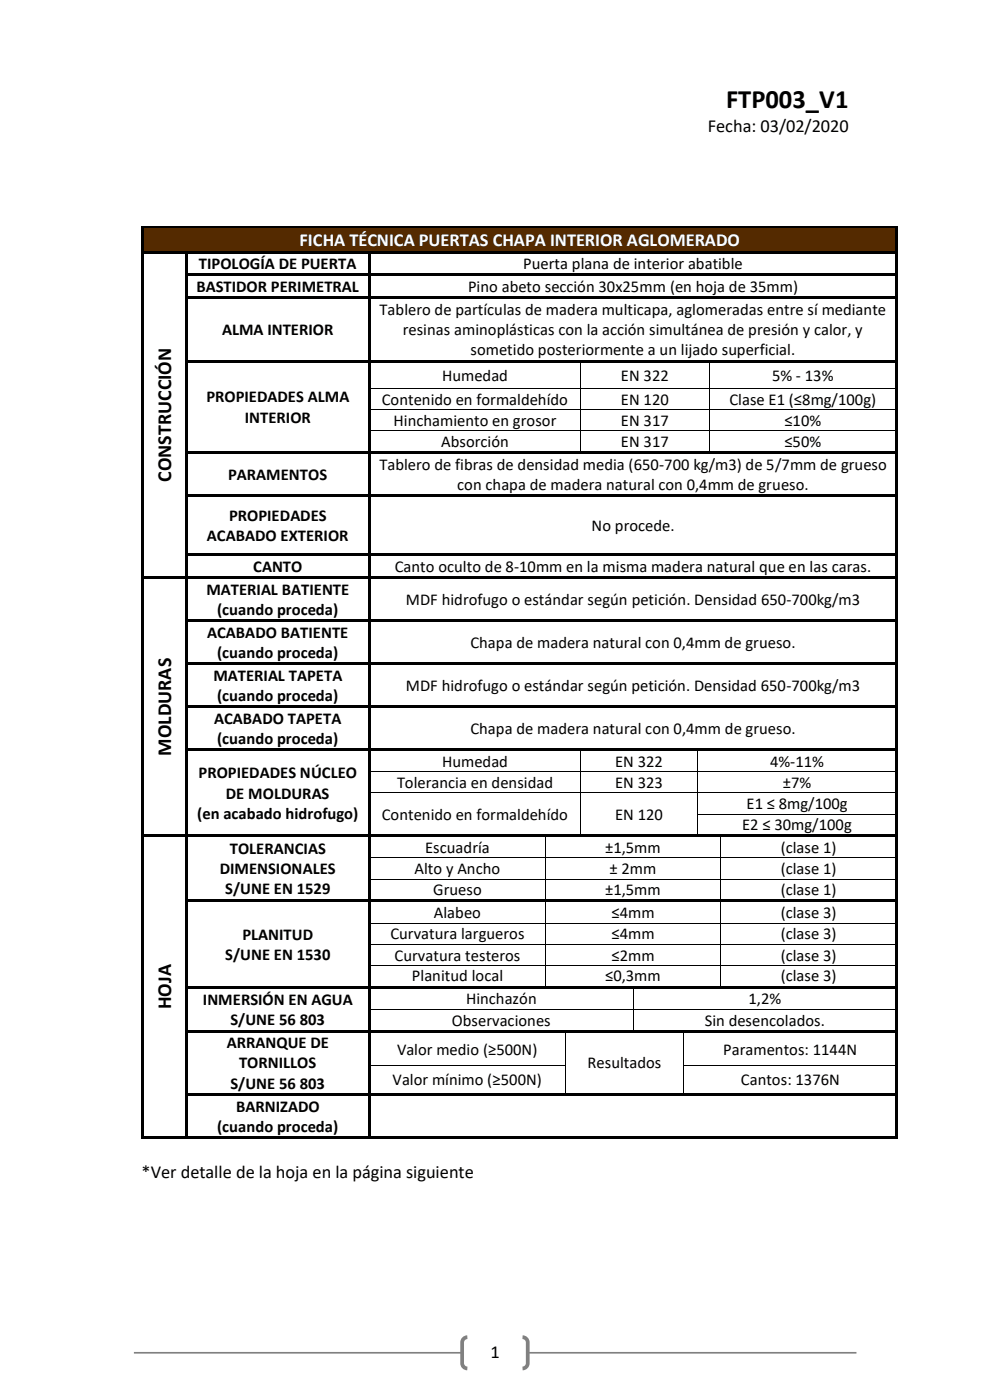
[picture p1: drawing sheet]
<svg xmlns="http://www.w3.org/2000/svg" width="210mm" height="297mm" viewBox="0 0 210 297" stroke-linecap="round" stroke-linejoin="round" font-family="sans-serif">
<path d="M28.4 287h153.3" fill="none" stroke="#808080" stroke-width=".35"/>
<path d="M98.5 283.9l.6-.2h11.7a1.1 1.1 0 0 1 1.2 1.1v4.4a1.1 1.1 0 0 1-1.2 1.1h-11.7a1.1 1.1 0 0 1-1.1-1.1v-4.4l.1-.4z" fill-rule="evenodd" fill="#fff"/>
<path d="M99.1 283.7a1.1 1.1 0 0 0-1.1 1.1v4.4a1.1 1.1 0 0 0 1.1 1.1M110.8 283.7a1.1 1.1 0 0 1 1.2 1.1v4.4a1.1 1.1 0 0 1-1.2 1.1" fill="none" stroke="#808080" stroke-width=".79" stroke-linecap="butt"/>
<g fill="#542a00">
<path d="M30.5 48.5h159.5v4.7h-159.5z" fill-rule="evenodd"/>
<path d="M32.2 48.5h156.1v4.7h-156.1z" fill-rule="evenodd"/>
</g>
<g fill="#000">
<path d="M30 47.9h.5v.6h-.5z" fill-rule="evenodd"/>
<path d="M30 47.9h.5v.5h-.5z" fill-rule="evenodd"/>
<path d="M30 48.5h.5v4.7h-.5z" fill-rule="evenodd"/>
<path d="M30 53.2h.5v.6h-.5z" fill-rule="evenodd"/>
<path d="M30 53.8h.5v4.2h-.5z" fill-rule="evenodd"/>
<path d="M30 58h.5v.6h-.5z" fill-rule="evenodd"/>
<path d="M30.5 47.9h159.5v.5h-159.5z" fill-rule="evenodd"/>
<path d="M30.5 53.2h8.8v.5h-8.8z" fill-rule="evenodd"/>
<path d="M39.3 53.7l.5 .1z" fill-rule="evenodd"/>
<path d="M39.3 53.2h.5v.5h-.5z" fill-rule="evenodd"/>
<path d="M39.3 53.8h.5v4.2h-.5z" fill-rule="evenodd"/>
<path d="M39.3 58h.5v.6h-.5z" fill-rule="evenodd"/>
<path d="M39.8 53.2h38.4v.5h-38.4z" fill-rule="evenodd"/>
<path d="M39.8 58h38.4v.6h-38.4z" fill-rule="evenodd"/>
<path d="M78.2 53.7l.5 .1z" fill-rule="evenodd"/>
<path d="M78.2 53.2h.5v.5h-.5z" fill-rule="evenodd"/>
<path d="M78.2 53.8h.5v4.2h-.5z" fill-rule="evenodd"/>
<path d="M78.2 58h.5v.6h-.5z" fill-rule="evenodd"/>
<path d="M78.7 53.2h111.3v.5h-111.3z" fill-rule="evenodd"/>
<path d="M78.7 58h111.3v.6h-111.3z" fill-rule="evenodd"/>
<path d="M190 47.9h.5v.6h-.5z" fill-rule="evenodd"/>
<path d="M190 47.9h.5v.5h-.5z" fill-rule="evenodd"/>
<path d="M190 48.5h.5v4.7h-.5z" fill-rule="evenodd"/>
<path d="M190 53.2h.5v.6h-.5z" fill-rule="evenodd"/>
<path d="M190 53.8h.5v4.2h-.5z" fill-rule="evenodd"/>
<path d="M190 58h.5v.6h-.5z" fill-rule="evenodd"/>
<path d="M30 58.6h.5v4.3h-.5z" fill-rule="evenodd"/>
<path d="M30 62.9h.5v.5h-.5z" fill-rule="evenodd"/>
<path d="M30 63.4h.5v12.9h-.5z" fill-rule="evenodd"/>
<path d="M30 76.3h.5v.6h-.5z" fill-rule="evenodd"/>
<path d="M39.3 58.6h.5v4.3h-.5z" fill-rule="evenodd"/>
<path d="M39.3 62.9h.5v.5h-.5z" fill-rule="evenodd"/>
<path d="M39.3 63.4h.5v12.9h-.5z" fill-rule="evenodd"/>
<path d="M39.3 76.3h.5v.6h-.5z" fill-rule="evenodd"/>
<path d="M39.8 62.9h38.4v.5h-38.4z" fill-rule="evenodd"/>
<path d="M39.8 76.3h38.4v.5h-38.4z" fill-rule="evenodd"/>
<path d="M78.2 58.6h.5v4.3h-.5z" fill-rule="evenodd"/>
<path d="M78.2 62.9h.5v.5h-.5z" fill-rule="evenodd"/>
<path d="M78.2 63.4h.5v12.9h-.5z" fill-rule="evenodd"/>
<path d="M78.2 76.3h.5v.6h-.5z" fill-rule="evenodd"/>
<path d="M78.7 62.9h111.3v.5h-111.3z" fill-rule="evenodd"/>
<path d="M78.7 76.3h44.4v.5h-44.4z" fill-rule="evenodd"/>
<path d="M123.1 76.8l.2 .1z" fill-rule="evenodd"/>
<path d="M123.1 76.3h.5v.5h-.5z" fill-rule="evenodd"/>
<path d="M123.6 76.3h26.8v.5h-26.8z" fill-rule="evenodd"/>
<path d="M150.4 76.8l.2 .1z" fill-rule="evenodd"/>
<path d="M150.4 76.3h.5v.5h-.5z" fill-rule="evenodd"/>
<path d="M150.9 76.3h39.1v.5h-39.1z" fill-rule="evenodd"/>
<path d="M190 58.6h.5v4.3h-.5z" fill-rule="evenodd"/>
<path d="M190 62.9h.5v.5h-.5z" fill-rule="evenodd"/>
<path d="M190 63.4h.5v12.9h-.5z" fill-rule="evenodd"/>
<path d="M190 76.3h.5v.6h-.5z" fill-rule="evenodd"/>
<path d="M30 76.9h.5v5.4h-.5z" fill-rule="evenodd"/>
<path d="M30 82.3h.5v.1h-.5z" fill-rule="evenodd"/>
<path d="M30 82.4h.5v4.3h-.5z" fill-rule="evenodd"/>
<path d="M30 86.7h.5v.2h-.5z" fill-rule="evenodd"/>
<path d="M30 86.9h.5v4.3h-.5z" fill-rule="evenodd"/>
<path d="M30 91.2h.5v.2h-.5z" fill-rule="evenodd"/>
<path d="M30 91.4h.5v4.3h-.5z" fill-rule="evenodd"/>
<path d="M30 95.7h.5v.6h-.5z" fill-rule="evenodd"/>
<path d="M39.3 76.9h.5v5.4h-.5z" fill-rule="evenodd"/>
<path d="M39.3 82.3h.5v.1h-.5z" fill-rule="evenodd"/>
<path d="M39.3 82.4h.5v4.3h-.5z" fill-rule="evenodd"/>
<path d="M39.3 86.7h.5v.2h-.5z" fill-rule="evenodd"/>
<path d="M39.3 86.9h.5v4.3h-.5z" fill-rule="evenodd"/>
<path d="M39.3 91.2h.5v.2h-.5z" fill-rule="evenodd"/>
<path d="M39.3 91.4h.5v4.3h-.5z" fill-rule="evenodd"/>
<path d="M39.3 95.7h.5v.6h-.5z" fill-rule="evenodd"/>
<path d="M39.8 95.7h38.4v.5h-38.4z" fill-rule="evenodd"/>
<path d="M78.2 76.9h.5v5.4h-.5z" fill-rule="evenodd"/>
<path d="M78.2 82.3h.5v.1h-.5z" fill-rule="evenodd"/>
<path d="M78.2 82.4h.5v4.3h-.5z" fill-rule="evenodd"/>
<path d="M78.2 86.7h.5v.2h-.5z" fill-rule="evenodd"/>
<path d="M78.2 86.9h.5v4.3h-.5z" fill-rule="evenodd"/>
<path d="M78.2 91.2h.5v.2h-.5z" fill-rule="evenodd"/>
<path d="M78.2 91.4h.5v4.3h-.5z" fill-rule="evenodd"/>
<path d="M78.2 95.7h.5v.6h-.5z" fill-rule="evenodd"/>
<path d="M78.7 95.7h44.4v.5h-44.4z" fill-rule="evenodd"/>
<path d="M123.1 82.3h.2v.1h-.2z" fill-rule="evenodd"/>
<path d="M123.1 86.7h.2v.2h-.2z" fill-rule="evenodd"/>
<path d="M123.1 91.2h.2v.2h-.2z" fill-rule="evenodd"/>
<path d="M123.1 95.7h.5v.5h-.5z" fill-rule="evenodd"/>
<path d="M123.6 95.7h26.8v.5h-26.8z" fill-rule="evenodd"/>
<path d="M150.4 82.3h.2v.1h-.2z" fill-rule="evenodd"/>
<path d="M150.4 86.7h.2v.2h-.2z" fill-rule="evenodd"/>
<path d="M150.4 91.2h.2v.2h-.2z" fill-rule="evenodd"/>
<path d="M150.4 95.7h.5v.5h-.5z" fill-rule="evenodd"/>
<path d="M150.9 95.7h39.1v.5h-39.1z" fill-rule="evenodd"/>
<path d="M190 76.9h.5v5.4h-.5z" fill-rule="evenodd"/>
<path d="M190 82.3h.5v.1h-.5z" fill-rule="evenodd"/>
<path d="M190 82.4h.5v4.3h-.5z" fill-rule="evenodd"/>
<path d="M190 86.7h.5v.2h-.5z" fill-rule="evenodd"/>
<path d="M190 86.9h.5v4.3h-.5z" fill-rule="evenodd"/>
<path d="M190 91.2h.5v.2h-.5z" fill-rule="evenodd"/>
<path d="M190 91.4h.5v4.3h-.5z" fill-rule="evenodd"/>
<path d="M190 95.7h.5v.6h-.5z" fill-rule="evenodd"/>
<path d="M30 96.3h.5v8.6h-.5z" fill-rule="evenodd"/>
<path d="M30 104.9h.5v.5h-.5z" fill-rule="evenodd"/>
<path d="M30 105.4h.5v12h-.5z" fill-rule="evenodd"/>
<path d="M30 117.4h.5v.6h-.5z" fill-rule="evenodd"/>
<path d="M39.3 96.3h.5v8.6h-.5z" fill-rule="evenodd"/>
<path d="M39.3 104.9h.5v.5h-.5z" fill-rule="evenodd"/>
<path d="M39.3 105.4h.5v12h-.5z" fill-rule="evenodd"/>
<path d="M39.3 117.4h.5v.6h-.5z" fill-rule="evenodd"/>
<path d="M39.8 104.9h38.4v.5h-38.4z" fill-rule="evenodd"/>
<path d="M39.8 117.4h38.4v.5h-38.4z" fill-rule="evenodd"/>
<path d="M78.2 96.3h.5v8.6h-.5z" fill-rule="evenodd"/>
<path d="M78.2 104.9h.5v.5h-.5z" fill-rule="evenodd"/>
<path d="M78.2 105.4h.5v12h-.5z" fill-rule="evenodd"/>
<path d="M78.2 117.4h.5v.6h-.5z" fill-rule="evenodd"/>
<path d="M78.7 104.9h111.3v.5h-111.3z" fill-rule="evenodd"/>
<path d="M78.7 117.4h111.3v.5h-111.3z" fill-rule="evenodd"/>
<path d="M190 96.3h.5v8.6h-.5z" fill-rule="evenodd"/>
<path d="M190 104.9h.5v.5h-.5z" fill-rule="evenodd"/>
<path d="M190 105.4h.5v12h-.5z" fill-rule="evenodd"/>
<path d="M190 117.4h.5v.6h-.5z" fill-rule="evenodd"/>
<path d="M30 118h.5v4.2h-.5z" fill-rule="evenodd"/>
<path d="M30 122.2h.5v.6h-.5z" fill-rule="evenodd"/>
<path d="M30 122.8h.5v8.6h-.5z" fill-rule="evenodd"/>
<path d="M30 131.4h.5v.5h-.5z" fill-rule="evenodd"/>
<path d="M30.5 122.2h8.8v.5h-8.8z" fill-rule="evenodd"/>
<path d="M39.3 118h.5v4.2h-.5z" fill-rule="evenodd"/>
<path d="M39.3 122.2h.5v.6h-.5z" fill-rule="evenodd"/>
<path d="M39.3 122.8h.5v8.6h-.5z" fill-rule="evenodd"/>
<path d="M39.3 131.4h.5v.5h-.5z" fill-rule="evenodd"/>
<path d="M39.8 122.2h38.4v.5h-38.4z" fill-rule="evenodd"/>
<path d="M39.8 131.4h38.4v.5h-38.4z" fill-rule="evenodd"/>
<path d="M78.2 118h.5v4.2h-.5z" fill-rule="evenodd"/>
<path d="M78.2 122.2h.5v.6h-.5z" fill-rule="evenodd"/>
<path d="M78.2 122.8h.5v8.6h-.5z" fill-rule="evenodd"/>
<path d="M78.2 131.4h.5v.5h-.5z" fill-rule="evenodd"/>
<path d="M78.7 122.2h111.3v.5h-111.3z" fill-rule="evenodd"/>
<path d="M78.7 131.4h111.3v.5h-111.3z" fill-rule="evenodd"/>
<path d="M190 118h.5v4.2h-.5z" fill-rule="evenodd"/>
<path d="M190 122.2h.5v.6h-.5z" fill-rule="evenodd"/>
<path d="M190 122.8h.5v8.6h-.5z" fill-rule="evenodd"/>
<path d="M190 131.4h.5v.5h-.5z" fill-rule="evenodd"/>
<path d="M30 131.9h.5v8.6h-.5z" fill-rule="evenodd"/>
<path d="M30 140.5h.5v.6h-.5z" fill-rule="evenodd"/>
<path d="M30 141.1h.5v8.6h-.5z" fill-rule="evenodd"/>
<path d="M30 149.7h.5v.5h-.5z" fill-rule="evenodd"/>
<path d="M30 150.2h.5v8.6h-.5z" fill-rule="evenodd"/>
<path d="M30 158.8h.5v.6h-.5z" fill-rule="evenodd"/>
<path d="M39.3 131.9h.5v8.6h-.5z" fill-rule="evenodd"/>
<path d="M39.3 140.5h.5v.6h-.5z" fill-rule="evenodd"/>
<path d="M39.3 141.1h.5v8.6h-.5z" fill-rule="evenodd"/>
<path d="M39.3 149.7h.5v.5h-.5z" fill-rule="evenodd"/>
<path d="M39.3 150.2h.5v8.6h-.5z" fill-rule="evenodd"/>
<path d="M39.3 158.8h.5v.6h-.5z" fill-rule="evenodd"/>
<path d="M39.8 140.5h38.4v.5h-38.4z" fill-rule="evenodd"/>
<path d="M39.8 149.7h38.4v.5h-38.4z" fill-rule="evenodd"/>
<path d="M39.8 158.8h38.4v.5h-38.4z" fill-rule="evenodd"/>
<path d="M78.2 131.9h.5v8.6h-.5z" fill-rule="evenodd"/>
<path d="M78.2 140.5h.5v.6h-.5z" fill-rule="evenodd"/>
<path d="M78.2 141.1h.5v8.6h-.5z" fill-rule="evenodd"/>
<path d="M78.2 149.7h.5v.5h-.5z" fill-rule="evenodd"/>
<path d="M78.2 150.2h.5v8.6h-.5z" fill-rule="evenodd"/>
<path d="M78.2 158.8h.5v.6h-.5z" fill-rule="evenodd"/>
<path d="M78.7 140.5h111.3v.5h-111.3z" fill-rule="evenodd"/>
<path d="M78.7 149.7h111.3v.5h-111.3z" fill-rule="evenodd"/>
<path d="M78.7 158.8h44.4v.5h-44.4z" fill-rule="evenodd"/>
<path d="M123.1 159.3l.2 .1z" fill-rule="evenodd"/>
<path d="M123.1 158.8h.5v.5h-.5z" fill-rule="evenodd"/>
<path d="M123.6 158.8h24.3v.5h-24.3z" fill-rule="evenodd"/>
<path d="M147.9 159.3l.2 .1z" fill-rule="evenodd"/>
<path d="M147.9 158.8h.5v.5h-.5z" fill-rule="evenodd"/>
<path d="M148.4 158.8h41.6v.5h-41.6z" fill-rule="evenodd"/>
<path d="M190 131.9h.5v8.6h-.5z" fill-rule="evenodd"/>
<path d="M190 140.5h.5v.6h-.5z" fill-rule="evenodd"/>
<path d="M190 141.1h.5v8.6h-.5z" fill-rule="evenodd"/>
<path d="M190 149.7h.5v.5h-.5z" fill-rule="evenodd"/>
<path d="M190 150.2h.5v8.6h-.5z" fill-rule="evenodd"/>
<path d="M190 158.8h.5v.6h-.5z" fill-rule="evenodd"/>
<path d="M30 159.4h.5v4.2h-.5z" fill-rule="evenodd"/>
<path d="M30 163.6h.5v.2h-.5z" fill-rule="evenodd"/>
<path d="M30 163.8h.5v4.3h-.5z" fill-rule="evenodd"/>
<path d="M30 168.1h.5v.2h-.5z" fill-rule="evenodd"/>
<path d="M30 168.3h.5v4.3h-.5z" fill-rule="evenodd"/>
<path d="M30 172.6h.5v.2h-.5z" fill-rule="evenodd"/>
<path d="M30 172.8h.5v4.3h-.5z" fill-rule="evenodd"/>
<path d="M30 177.1h.5v.5h-.5z" fill-rule="evenodd"/>
<path d="M30.5 177.1h8.8v.5h-8.8z" fill-rule="evenodd"/>
<path d="M39.3 159.4h.5v4.2h-.5z" fill-rule="evenodd"/>
<path d="M39.3 163.6h.5v.2h-.5z" fill-rule="evenodd"/>
<path d="M39.3 163.8h.5v4.3h-.5z" fill-rule="evenodd"/>
<path d="M39.3 168.1h.5v.2h-.5z" fill-rule="evenodd"/>
<path d="M39.3 168.3h.5v4.3h-.5z" fill-rule="evenodd"/>
<path d="M39.3 172.6h.5v.2h-.5z" fill-rule="evenodd"/>
<path d="M39.3 172.8h.5v4.3h-.5z" fill-rule="evenodd"/>
<path d="M39.3 177.1h.5v.5h-.5z" fill-rule="evenodd"/>
<path d="M39.8 177.1h38.4v.5h-38.4z" fill-rule="evenodd"/>
<path d="M78.2 159.4h.5v4.2h-.5z" fill-rule="evenodd"/>
<path d="M78.2 163.6h.5v.2h-.5z" fill-rule="evenodd"/>
<path d="M78.2 163.8h.5v4.3h-.5z" fill-rule="evenodd"/>
<path d="M78.2 168.1h.5v.2h-.5z" fill-rule="evenodd"/>
<path d="M78.2 168.3h.5v4.3h-.5z" fill-rule="evenodd"/>
<path d="M78.2 172.6h.5v.2h-.5z" fill-rule="evenodd"/>
<path d="M78.2 172.8h.5v4.3h-.5z" fill-rule="evenodd"/>
<path d="M78.2 177.1h.5v.5h-.5z" fill-rule="evenodd"/>
<path d="M78.7 177.1h37v.5h-37z" fill-rule="evenodd"/>
<path d="M115.7 177.6h.1z" fill-rule="evenodd"/>
<path d="M115.7 177.1h.5v.5h-.5z" fill-rule="evenodd"/>
<path d="M116.2 177.1h6.9v.5h-6.9z" fill-rule="evenodd"/>
<path d="M123.1 163.6h.2v.2h-.2z" fill-rule="evenodd"/>
<path d="M123.1 168.1h.2v.2h-.2z" fill-rule="evenodd"/>
<path d="M123.1 172.6h.2v.2h-.2z" fill-rule="evenodd"/>
<path d="M123.1 177.1h.5v.5h-.5z" fill-rule="evenodd"/>
<path d="M123.6 177.1h24.3v.5h-24.3z" fill-rule="evenodd"/>
<path d="M147.9 163.6h.2v.2h-.2z" fill-rule="evenodd"/>
<path d="M147.9 168.1h.2v.2h-.2z" fill-rule="evenodd"/>
<path d="M147.9 172.6h.2v.2h-.2z" fill-rule="evenodd"/>
<path d="M147.9 177.1h.5v.5h-.5z" fill-rule="evenodd"/>
<path d="M148.4 177.1h4.4v.5h-4.4z" fill-rule="evenodd"/>
<path d="M152.8 177.6h.2z" fill-rule="evenodd"/>
<path d="M152.8 177.1h.6v.5h-.6z" fill-rule="evenodd"/>
<path d="M153.4 177.1h36.6v.5h-36.6z" fill-rule="evenodd"/>
<path d="M190 159.4h.5v4.2h-.5z" fill-rule="evenodd"/>
<path d="M190 163.6h.5v.2h-.5z" fill-rule="evenodd"/>
<path d="M190 163.8h.5v4.3h-.5z" fill-rule="evenodd"/>
<path d="M190 168.1h.5v.2h-.5z" fill-rule="evenodd"/>
<path d="M190 168.3h.5v4.3h-.5z" fill-rule="evenodd"/>
<path d="M190 172.6h.5v.2h-.5z" fill-rule="evenodd"/>
<path d="M190 172.8h.5v4.3h-.5z" fill-rule="evenodd"/>
<path d="M190 177.1h.5v.5h-.5z" fill-rule="evenodd"/>
<path d="M30 177.6h.5v4.3h-.5z" fill-rule="evenodd"/>
<path d="M30 181.9h.5v.2h-.5z" fill-rule="evenodd"/>
<path d="M30 182.1h.5v4.3h-.5z" fill-rule="evenodd"/>
<path d="M30 186.4h.5v.2h-.5z" fill-rule="evenodd"/>
<path d="M30 186.6h.5v4.3h-.5z" fill-rule="evenodd"/>
<path d="M30 190.9h.5v.5h-.5z" fill-rule="evenodd"/>
<path d="M30 191.4h.5v4.3h-.5z" fill-rule="evenodd"/>
<path d="M30 195.7h.5v.2h-.5z" fill-rule="evenodd"/>
<path d="M39.3 177.6h.5v4.3h-.5z" fill-rule="evenodd"/>
<path d="M39.3 181.9h.5v.2h-.5z" fill-rule="evenodd"/>
<path d="M39.3 182.1h.5v4.3h-.5z" fill-rule="evenodd"/>
<path d="M39.3 186.4h.5v.2h-.5z" fill-rule="evenodd"/>
<path d="M39.3 186.6h.5v4.3h-.5z" fill-rule="evenodd"/>
<path d="M39.3 190.9h.5v.5h-.5z" fill-rule="evenodd"/>
<path d="M39.3 191.4h.5v4.3h-.5z" fill-rule="evenodd"/>
<path d="M39.3 195.7h.5v.2h-.5z" fill-rule="evenodd"/>
<path d="M39.8 190.9h38.4v.5h-38.4z" fill-rule="evenodd"/>
<path d="M78.2 177.6h.5v4.3h-.5z" fill-rule="evenodd"/>
<path d="M78.2 181.9h.5v.2h-.5z" fill-rule="evenodd"/>
<path d="M78.2 182.1h.5v4.3h-.5z" fill-rule="evenodd"/>
<path d="M78.2 186.4h.5v.2h-.5z" fill-rule="evenodd"/>
<path d="M78.2 186.6h.5v4.3h-.5z" fill-rule="evenodd"/>
<path d="M78.2 190.9h.5v.5h-.5z" fill-rule="evenodd"/>
<path d="M78.2 191.4h.5v4.3h-.5z" fill-rule="evenodd"/>
<path d="M78.2 195.7h.5v.2h-.5z" fill-rule="evenodd"/>
<path d="M78.7 190.9h37v.5h-37z" fill-rule="evenodd"/>
<path d="M115.7 181.9h.1v.2h-.1z" fill-rule="evenodd"/>
<path d="M115.7 186.4h.1v.2h-.1z" fill-rule="evenodd"/>
<path d="M115.7 191.4h.1z" fill-rule="evenodd"/>
<path d="M115.7 190.9h.5v.5h-.5z" fill-rule="evenodd"/>
<path d="M115.7 195.7h.1v.2h-.1z" fill-rule="evenodd"/>
<path d="M116.2 190.9h36.6v.5h-36.6z" fill-rule="evenodd"/>
<path d="M152.8 181.9h.2v.2h-.2z" fill-rule="evenodd"/>
<path d="M152.8 186.4h.2v.2h-.2z" fill-rule="evenodd"/>
<path d="M152.8 191.4h.2z" fill-rule="evenodd"/>
<path d="M152.8 190.9h.6v.5h-.6z" fill-rule="evenodd"/>
<path d="M152.8 195.7h.2v.2h-.2z" fill-rule="evenodd"/>
<path d="M153.4 190.9h36.6v.5h-36.6z" fill-rule="evenodd"/>
<path d="M190 177.6h.5v4.3h-.5z" fill-rule="evenodd"/>
<path d="M190 181.9h.5v.2h-.5z" fill-rule="evenodd"/>
<path d="M190 182.1h.5v4.3h-.5z" fill-rule="evenodd"/>
<path d="M190 186.4h.5v.2h-.5z" fill-rule="evenodd"/>
<path d="M190 186.6h.5v4.3h-.5z" fill-rule="evenodd"/>
<path d="M190 190.9h.5v.5h-.5z" fill-rule="evenodd"/>
<path d="M190 191.4h.5v4.3h-.5z" fill-rule="evenodd"/>
<path d="M190 195.7h.5v.2h-.5z" fill-rule="evenodd"/>
<path d="M30 195.9h.5v4.3h-.5z" fill-rule="evenodd"/>
<path d="M30 200.2h.5v.2h-.5z" fill-rule="evenodd"/>
<path d="M30 200.4h.5v4.3h-.5z" fill-rule="evenodd"/>
<path d="M30 204.7h.5v.2h-.5z" fill-rule="evenodd"/>
<path d="M30 204.9h.5v4.3h-.5z" fill-rule="evenodd"/>
<path d="M30 209.2h.5v.5h-.5z" fill-rule="evenodd"/>
<path d="M30 209.7h.5v4.3h-.5z" fill-rule="evenodd"/>
<path d="M30 214h.5v.2h-.5z" fill-rule="evenodd"/>
<path d="M30 214.2h.5v4.3h-.5z" fill-rule="evenodd"/>
<path d="M30 218.5h.5v.6h-.5z" fill-rule="evenodd"/>
<path d="M39.3 195.9h.5v4.3h-.5z" fill-rule="evenodd"/>
<path d="M39.3 200.2h.5v.2h-.5z" fill-rule="evenodd"/>
<path d="M39.3 200.4h.5v4.3h-.5z" fill-rule="evenodd"/>
<path d="M39.3 204.7h.5v.2h-.5z" fill-rule="evenodd"/>
<path d="M39.3 204.9h.5v4.3h-.5z" fill-rule="evenodd"/>
<path d="M39.3 209.2h.5v.5h-.5z" fill-rule="evenodd"/>
<path d="M39.3 209.7h.5v4.3h-.5z" fill-rule="evenodd"/>
<path d="M39.3 214h.5v.2h-.5z" fill-rule="evenodd"/>
<path d="M39.3 214.2h.5v4.3h-.5z" fill-rule="evenodd"/>
<path d="M39.3 218.5h.5v.6h-.5z" fill-rule="evenodd"/>
<path d="M39.8 209.2h38.4v.5h-38.4z" fill-rule="evenodd"/>
<path d="M39.8 218.5h38.4v.5h-38.4z" fill-rule="evenodd"/>
<path d="M78.2 195.9h.5v4.3h-.5z" fill-rule="evenodd"/>
<path d="M78.2 200.2h.5v.2h-.5z" fill-rule="evenodd"/>
<path d="M78.2 200.4h.5v4.3h-.5z" fill-rule="evenodd"/>
<path d="M78.2 204.7h.5v.2h-.5z" fill-rule="evenodd"/>
<path d="M78.2 204.9h.5v4.3h-.5z" fill-rule="evenodd"/>
<path d="M78.2 209.2h.5v.5h-.5z" fill-rule="evenodd"/>
<path d="M78.2 209.7h.5v4.3h-.5z" fill-rule="evenodd"/>
<path d="M78.2 214h.5v.2h-.5z" fill-rule="evenodd"/>
<path d="M78.2 214.2h.5v4.3h-.5z" fill-rule="evenodd"/>
<path d="M78.2 218.5h.5v.6h-.5z" fill-rule="evenodd"/>
<path d="M78.7 209.2h37v.5h-37z" fill-rule="evenodd"/>
<path d="M78.7 218.5h41.1v.5h-41.1z" fill-rule="evenodd"/>
<path d="M115.7 200.2h.1v.2h-.1z" fill-rule="evenodd"/>
<path d="M115.7 204.7h.1v.2h-.1z" fill-rule="evenodd"/>
<path d="M115.7 209.2h.5v.5h-.5z" fill-rule="evenodd"/>
<path d="M116.2 209.2h18.1v.5h-18.1z" fill-rule="evenodd"/>
<path d="M119.8 219l.2 .1z" fill-rule="evenodd"/>
<path d="M119.8 218.5h.5v.5h-.5z" fill-rule="evenodd"/>
<path d="M120.3 218.5h14v.5h-14z" fill-rule="evenodd"/>
<path d="M134.3 209.7h.1z" fill-rule="evenodd"/>
<path d="M134.3 209.2h.5v.5h-.5z" fill-rule="evenodd"/>
<path d="M134.3 214h.1v.2h-.1z" fill-rule="evenodd"/>
<path d="M134.3 218.5h.5v.5h-.5z" fill-rule="evenodd"/>
<path d="M134.8 209.2h18v.5h-18z" fill-rule="evenodd"/>
<path d="M134.8 218.5h10.2v.5h-10.2z" fill-rule="evenodd"/>
<path d="M145 219l.2 .1z" fill-rule="evenodd"/>
<path d="M145 218.5h.5v.5h-.5z" fill-rule="evenodd"/>
<path d="M145.5 218.5h44.5v.5h-44.5z" fill-rule="evenodd"/>
<path d="M152.8 200.2h.2v.2h-.2z" fill-rule="evenodd"/>
<path d="M152.8 204.7h.2v.2h-.2z" fill-rule="evenodd"/>
<path d="M152.8 209.2h.6v.5h-.6z" fill-rule="evenodd"/>
<path d="M153.4 209.2h36.6v.5h-36.6z" fill-rule="evenodd"/>
<path d="M190 195.9h.5v4.3h-.5z" fill-rule="evenodd"/>
<path d="M190 200.2h.5v.2h-.5z" fill-rule="evenodd"/>
<path d="M190 200.4h.5v4.3h-.5z" fill-rule="evenodd"/>
<path d="M190 204.7h.5v.2h-.5z" fill-rule="evenodd"/>
<path d="M190 204.9h.5v4.3h-.5z" fill-rule="evenodd"/>
<path d="M190 209.2h.5v.5h-.5z" fill-rule="evenodd"/>
<path d="M190 209.7h.5v4.3h-.5z" fill-rule="evenodd"/>
<path d="M190 214h.5v.2h-.5z" fill-rule="evenodd"/>
<path d="M190 214.2h.5v4.3h-.5z" fill-rule="evenodd"/>
<path d="M190 218.5h.5v.6h-.5z" fill-rule="evenodd"/>
<path d="M30 219.1h.5v6.9h-.5z" fill-rule="evenodd"/>
<path d="M30 226h.5v.2h-.5z" fill-rule="evenodd"/>
<path d="M30 226.2h.5v5.7h-.5z" fill-rule="evenodd"/>
<path d="M30 231.9h.5v.6h-.5z" fill-rule="evenodd"/>
<path d="M39.3 219.1h.5v6.9h-.5z" fill-rule="evenodd"/>
<path d="M39.3 226h.5v.2h-.5z" fill-rule="evenodd"/>
<path d="M39.3 226.2h.5v5.7h-.5z" fill-rule="evenodd"/>
<path d="M39.3 231.9h.5v.6h-.5z" fill-rule="evenodd"/>
<path d="M39.8 231.9h38.4v.5h-38.4z" fill-rule="evenodd"/>
<path d="M78.2 219.1h.5v6.9h-.5z" fill-rule="evenodd"/>
<path d="M78.2 226h.5v.2h-.5z" fill-rule="evenodd"/>
<path d="M78.2 226.2h.5v5.7h-.5z" fill-rule="evenodd"/>
<path d="M78.2 231.9h.5v.6h-.5z" fill-rule="evenodd"/>
<path d="M78.7 231.9h41.1v.5h-41.1z" fill-rule="evenodd"/>
<path d="M119.8 226h.2v.2h-.2z" fill-rule="evenodd"/>
<path d="M119.8 231.9h.5v.5h-.5z" fill-rule="evenodd"/>
<path d="M120.3 231.9h24.7v.5h-24.7z" fill-rule="evenodd"/>
<path d="M145 226h.2v.2h-.2z" fill-rule="evenodd"/>
<path d="M145 231.9h.5v.5h-.5z" fill-rule="evenodd"/>
<path d="M145.5 231.9h44.5v.5h-44.5z" fill-rule="evenodd"/>
<path d="M190 219.1h.5v6.9h-.5z" fill-rule="evenodd"/>
<path d="M190 226h.5v.2h-.5z" fill-rule="evenodd"/>
<path d="M190 226.2h.5v5.7h-.5z" fill-rule="evenodd"/>
<path d="M190 231.9h.5v.6h-.5z" fill-rule="evenodd"/>
<path d="M30 232.5h.5v8.6h-.5z" fill-rule="evenodd"/>
<path d="M30 241.1h.5v.5h-.5z" fill-rule="evenodd"/>
<path d="M30 241.1h.5v.5h-.5z" fill-rule="evenodd"/>
<path d="M30.5 241.1h8.8v.5h-8.8z" fill-rule="evenodd"/>
<path d="M39.3 232.5h.5v8.6h-.5z" fill-rule="evenodd"/>
<path d="M39.3 241.1h.5v.5h-.5z" fill-rule="evenodd"/>
<path d="M39.8 241.1h38.4v.5h-38.4z" fill-rule="evenodd"/>
<path d="M78.2 232.5h.5v8.6h-.5z" fill-rule="evenodd"/>
<path d="M78.2 241.1h.5v.5h-.5z" fill-rule="evenodd"/>
<path d="M78.7 241.1h111.3v.5h-111.3z" fill-rule="evenodd"/>
<path d="M190 232.5h.5v8.6h-.5z" fill-rule="evenodd"/>
<path d="M190 241.1h.5v.5h-.5z" fill-rule="evenodd"/>
<path d="M190 241.1h.5v.5h-.5z" fill-rule="evenodd"/>
</g>
<path d="M30.5 48.5h159.5" fill="none" stroke="#542a00" stroke-width=".21"/>
<g fill="none" stroke="#000" stroke-width=".21">
<path d="M123.2 76.9v5.4M150.5 76.9v5.4M78.7 82.3h44.4M78.7 86.8h44.4M78.7 91.3h44.4M123.2 82.4v4.3M123.2 86.9v4.3M123.2 91.4v4.3M123.3 82.3h27.1M123.3 86.8h27.1M123.3 91.3h27.1M150.5 82.4v4.3"/>
<path d="M150.5 86.9v4.3M150.5 91.4v4.3M150.6 82.3h39.4M150.6 86.8h39.4M150.6 91.3h39.4M123.2 159.4v4.2M148 159.4v4.2M78.7 163.7h44.4M78.7 168.2h44.4M115.8 177.6v4.3M123.2 163.8v4.3M123.2 168.3v4.3"/>
<path d="M123.2 172.8v4.3M123.3 163.7h24.6M123.3 168.2h24.6M148 163.8v4.3M148 168.3v4.3M148 172.8v4.3M148.1 163.7h41.9M148.1 168.2h41.9M148.1 172.7h41.9M152.9 177.6v4.3M78.7 182h37M78.7 186.5h37"/>
<path d="M78.7 195.8h37M115.8 182.1v4.3M115.8 186.6v4.3M115.8 191.4v4.3M115.8 195.9v4.3M115.8 182h37M115.8 186.5h37M115.8 195.8h37M152.9 182.1v4.3M152.9 186.6v4.3M152.9 191.4v4.3M152.9 195.9v4.3"/>
<path d="M153 182h37M153 186.5h37M153 195.8h37M78.7 200.3h37M78.7 204.8h37M78.7 214.1h55.6M115.8 200.4v4.3M115.8 204.9v4.3M115.8 200.3h37M115.8 204.8h37M119.9 219.1v6.9M134.3 209.7v4.3"/>
<path d="M134.3 214.2v4.3M134.4 214.1h55.6M145.1 219.1v6.9M152.9 200.4v4.3M152.9 204.9v4.3M153 200.3h37M153 204.8h37M78.7 226.1h41.1M119.9 226.2v5.7M145.1 226.2v5.7M145.2 226.1h44.8"/>
</g>
<text font-size="5.6" x="154" y="22.9">FTP003_V1</text>
<g font-size="4.2">
<text x="36.3" y="102.2" transform="rotate(-90 36.3 102.2)">CONSTRUCCIÓN</text>
<text x="36.3" y="160.3" transform="rotate(-90 36.3 160.3)">MOLDURAS</text>
<text x="36.3" y="214.1" transform="rotate(-90 36.3 214.1)">HOJA</text>
</g>
<g font-size="3.9">
<text x="150.1" y="28.1">Fecha: 03/02/2020</text>
<text x="30" y="250">*Ver detalle de la hoja en la página siguiente</text>
<text x="104" y="288.1">1</text>
</g>
<text font-size="3.9" fill="#fff" x="63.5" y="52.2">FICHA TÉCNICA PUERTAS CHAPA INTERIOR AGLOMERADO</text>
<g font-size="3.5">
<text x="42.2" y="57.1">TIPOLOGÍA DE PUERTA</text>
<text x="111" y="57.1">Puerta plana de interior abatible</text>
<text x="41.7" y="61.9">BASTIDOR PERIMETRAL</text>
<text x="99.3" y="61.9">Pino abeto sección 30x25mm (en hoja de 35mm)</text>
<text x="47.1" y="71.1">ALMA INTERIOR</text>
<text x="80.5" y="66.8">Tablero de partículas de madera multicapa, aglomeradas entre sí mediante</text>
<text x="85.4" y="71.1">resinas aminoplásticas con la acción simultánea de presión y calor, y</text>
<text x="99.8" y="75.4">sometido posteriormente a un lijado superficial.</text>
<text x="93.8" y="80.8">Humedad</text>
<text x="131.7" y="80.8">EN 322</text>
<text x="163.8" y="80.8">5% - 13%</text>
<text x="43.8" y="85.4">PROPIEDADES ALMA</text>
<text x="52" y="89.7">INTERIOR</text>
<text x="81" y="85.8">Contenido en formaldehído</text>
<text x="131.7" y="85.8">EN 120</text>
<text x="154.8" y="85.8">Clase E1 (≤8mg/100g)</text>
<text x="83.5" y="90.3">Hinchamiento en grosor</text>
<text x="93.6" y="94.8">Absorción</text>
<text x="131.7" y="90.3">EN 317</text>
<text x="131.7" y="94.8">EN 317</text>
<text x="166.4" y="90.3">≤10%</text>
<text x="166.4" y="94.8">≤50%</text>
<text x="48.4" y="101.8">PARAMENTOS</text>
<text x="80.5" y="99.6">Tablero de fibras de densidad media (650-700 kg/m3) de 5/7mm de grueso</text>
<text x="97" y="103.9">con chapa de madera natural con 0,4mm de grueso.</text>
<text x="48.6" y="110.5">PROPIEDADES</text>
<text x="125.5" y="112.6">No procede.</text>
<text x="43.9" y="114.8">ACABADO EXTERIOR</text>
<text x="53.7" y="121.3">CANTO</text>
<text x="83.8" y="121.3">Canto oculto de 8-10mm en la misma madera natural que en las caras.</text>
<text x="43.8" y="126.1">MATERIAL BATIENTE</text>
<text x="46.1" y="130.4">(cuando proceda)</text>
<text x="86.1" y="128.3">MDF hidrofugo o estándar según petición. Densidad 650-700kg/m3</text>
<text x="43.9" y="135.3">ACABADO BATIENTE</text>
<text x="99.8" y="137.4">Chapa de madera natural con 0,4mm de grueso.</text>
<text x="46.1" y="139.6">(cuando proceda)</text>
<text x="45.3" y="144.4">MATERIAL TAPETA</text>
<text x="46.1" y="148.7">(cuando proceda)</text>
<text x="86.1" y="146.6">MDF hidrofugo o estándar según petición. Densidad 650-700kg/m3</text>
<text x="45.4" y="153.6">ACABADO TAPETA</text>
<text x="99.8" y="155.7">Chapa de madera natural con 0,4mm de grueso.</text>
<text x="46.1" y="157.9">(cuando proceda)</text>
<text x="42.1" y="165.1">PROPIEDADES NÚCLEO</text>
<text x="84.2" y="167.2">Tolerancia en densidad</text>
<text x="93.8" y="162.7">Humedad</text>
<text x="130.5" y="162.7">EN 322</text>
<text x="130.5" y="167.2">EN 323</text>
<text x="163.4" y="162.7">4%-11%</text>
<text x="166.1" y="167.2">±7%</text>
<text x="41.8" y="173.7">(en acabado hidrofugo)</text>
<text x="47.9" y="169.4">DE MOLDURAS</text>
<text x="81" y="173.9">Contenido en formaldehído</text>
<text x="130.5" y="173.9">EN 120</text>
<text x="158.4" y="171.7">E1 ≤ 8mg/100g</text>
<text x="157.4" y="176.1">E2 ≤ 30mg/100g</text>
<text x="46.6" y="185.5">DIMENSIONALES</text>
<text x="48.8" y="181.2">TOLERANCIAS</text>
<text x="87.9" y="185.5">Alto y Ancho</text>
<text x="90.2" y="181">Escuadría</text>
<text x="128.4" y="181">±1,5mm</text>
<text x="129.3" y="185.5">± 2mm</text>
<text x="165.6" y="181">(clase 1)</text>
<text x="165.6" y="185.5">(clase 1)</text>
<text x="47.8" y="189.8">S/UNE EN 1529</text>
<text x="91.9" y="189.9">Grueso</text>
<text x="128.4" y="189.9">±1,5mm</text>
<text x="165.6" y="189.9">(clase 1)</text>
<text x="92.1" y="194.8">Alabeo</text>
<text x="129.7" y="194.8">≤4mm</text>
<text x="165.6" y="194.8">(clase 3)</text>
<text x="47.8" y="203.6">S/UNE EN 1530</text>
<text x="51.4" y="199.4">PLANITUD</text>
<text x="82.8" y="199.3">Curvatura largueros</text>
<text x="83.7" y="203.8">Curvatura testeros</text>
<text x="129.7" y="199.3">≤4mm</text>
<text x="129.7" y="203.8">≤2mm</text>
<text x="165.6" y="199.3">(clase 3)</text>
<text x="165.6" y="203.8">(clase 3)</text>
<text x="87.4" y="208.2">Planitud local</text>
<text x="128.4" y="208.2">≤0,3mm</text>
<text x="165.6" y="208.2">(clase 3)</text>
<text x="43.1" y="213.2">INMERSIÓN EN AGUA</text>
<text x="98.9" y="213.1">Hinchazón</text>
<text x="158.8" y="213.1">1,2%</text>
<text x="48.9" y="217.4">S/UNE 56 803</text>
<text x="95.9" y="217.6">Observaciones</text>
<text x="149.5" y="217.6">Sin desencolados.</text>
<text x="48.1" y="222.4">ARRANQUE DE</text>
<text x="50.7" y="226.7">TORNILLOS</text>
<text x="84.2" y="223.8">Valor medio (≥500N)</text>
<text x="124.7" y="226.7">Resultados</text>
<text x="153.4" y="223.8">Paramentos: 1144N</text>
<text x="48.9" y="231">S/UNE 56 803</text>
<text x="83.3" y="230.3">Valor mínimo (≥500N)</text>
<text x="157.2" y="230.3">Cantos: 1376N</text>
<text x="50.1" y="235.8">BARNIZADO</text>
<text x="46.1" y="240.1">(cuando proceda)</text>
</g>
</svg>
